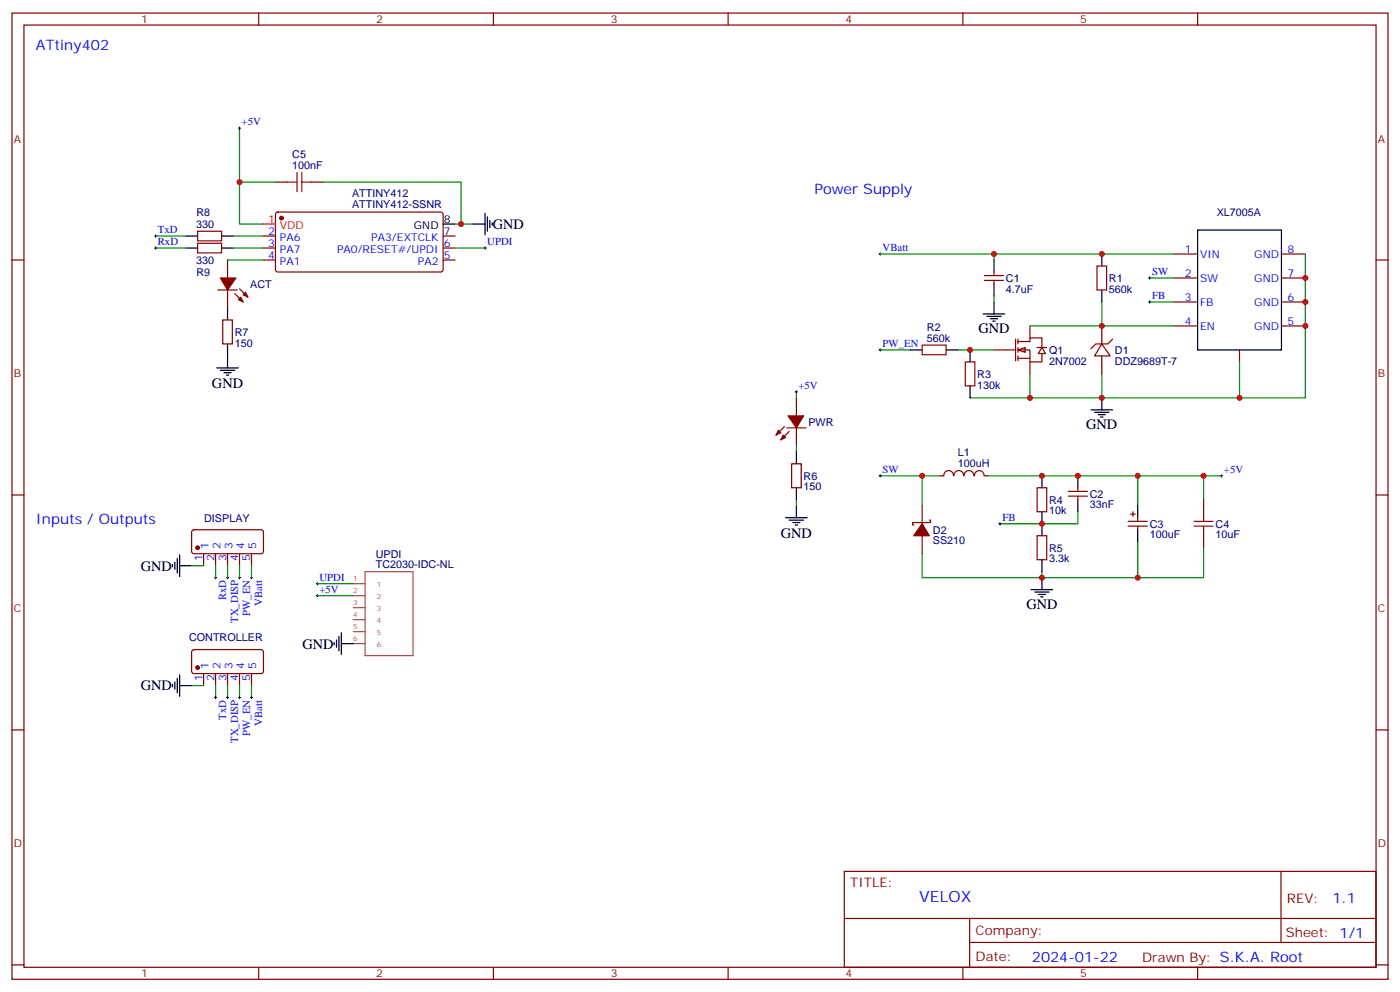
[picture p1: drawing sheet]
<svg xmlns="http://www.w3.org/2000/svg" width="412mm" height="292mm" viewBox="0 0 412 292" stroke-linecap="round" stroke-linejoin="round" font-family="sans-serif">
<g fill="none" stroke="#870000" stroke-width=".35">
<path d="M3.5 3.8h405.4v284.4h-405.4zM7.1 7.4h398.2v277.3h-398.2zM76.2 3.8v3.6M145.3 3.8v3.6M214.5 3.8v3.6M283.6 3.8v3.6M352.8 3.8v3.6M81.1 53.6h3.6M91.7 53.6h3.5M3.5 76.5h3.6M67 76.5v5.3M345.7 74.8h7.1"/>
<path d="M377.5 74.8h7M405.3 76.5h3.6M64.2 85.3h5.6M67 85.3v5.3M69.1 86.4l2.5 2.5M70.6 85l2.4 2.5M324.6 95.9v5.3M327.7 99.8l-1.4 1.4h-3.5l-1.4 1.4M345.7 81.8h7.1M345.7 88.9h7.1M345.7 95.9h7.1M377.5 81.8h7"/>
<path d="M377.5 88.9h7M377.5 95.9h7M234.6 117.1v5.3M324.6 101.2l2.4 3.5h-4.6zM324.6 104.7v5.3M365.1 103v3.5M231.1 125.6l-2.5 2.4M231.8 125.9h5.6M232.5 127l-2.5 2.4M233.2 136.5h2.8v7h-2.8zM234.6 125.9v5.3M280.8 140a1.41 1.41 0 0 0-1.4-1.5 1.41 1.41 0 0 0-1.4 1.5h-1.1"/>
<path d="M281 140a1.41 1.41 0 0 1 1.4-1.5 1.41 1.41 0 0 1 1.4 1.5M284 140a1.41 1.41 0 0 1 1.4-1.5 1.41 1.41 0 0 1 1.4 1.5M287.1 140a1.41 1.41 0 0 1 1.4-1.5 1.41 1.41 0 0 1 1.4 1.5M3.5 145.7h3.6M56.7 156.1l.4-.2h20.1l.4 .7-.1 5.9-.6 .4h-20l-.5-.7v-5.6zM290 140h1M354.5 147.1v3.5M354.5 157.7v3.5M405.3 145.7h3.6M60 162.9v3.6M63.5 162.9v3.6M67 162.9v3.6"/>
<path d="M70.6 162.9v3.6M74.1 162.9v3.6M56.7 191.4l.4-.2h20.1l.4 .7-.1 5.9-.6 .4h-20l-.5-.7v-5.6zM60 198.2v3.6M63.5 198.2v3.6M67 198.2v3.6M70.6 198.2v3.6M74.1 198.2v3.6M3.5 214.8h3.6M405.3 214.8h3.6M248.7 256.4h156.6v28.3h-156.6zM377.3 256.5v20.8"/>
<path d="M248.7 270.3h156.5M285.6 277.3h119.6M285.6 270.3v14.1M3.5 284h3.6M76.2 284.7v3.5M145.3 284.7v3.5M214.5 284.7v3.5M283.6 284.7v3.5M352.8 284.7v3.5M405.3 284h3.6"/>
</g>
<g fill="none" stroke="#008700" stroke-width=".35">
<path d="M70.6 37.7v28.2h7M70.6 53.6h10.5M95.2 53.6h40.6v12.3M67 76.5h10.6M134.1 65.9h5.2M134.1 73h8.8M259.3 74.8h86.4M384.5 74.8v42.3h-19.4M303.4 95.9h42.3M324.6 88.9v7M338.7 81.8h7M338.7 88.9h7"/>
<path d="M234.6 115.3v1.8M259.3 103h8.8M282.2 103h10.6M303.4 110v7.1h-17.6M324.6 110v7.1h-21.2M365.1 106.5v10.6h-40.5M234.6 131.2v1.8M234.6 147.1v1.7M259.3 140h17.6M291 140h44.1v8.8M317.5 150.6v3.5h-22.9M335.1 159.4v10.6h-28.2"/>
<path d="M335.1 140h19.4v7.1M354.5 140h5.3M56.4 166.5h3.6M63.5 166.5v3.5M67 166.5v3.5M70.6 166.5v3.5M74.1 166.5v3.5M271.6 162.9v7.1h35.3M306.9 168.2v1.8M354.5 161.2v8.8h-19.4M56.4 201.8h3.6M63.5 201.8v3.5"/>
<path d="M67 201.8v3.5M70.6 201.8v3.5M74.1 201.8v3.5"/>
</g>
<g fill="none" stroke="#000" stroke-width=".35">
<path d="M139.3 65.9h3.6M142.9 62.8v6.3M143.6 63.8v4.3M144.3 64.9v2.1M145 65.6v.7M352.8 67.7h24.7v35.3h-24.7zM289.6 92.4h6.4M290.7 93.1h4.2M291.7 93.8h2.2M292.5 94.5h.7M292.8 88.9v3.5M63.9 108.3h6.3"/>
<path d="M64.9 109h4.2M66 109.7h2.1M66.7 110.4h.7M67 104.7v3.6M324.6 117.1v3.5M234.6 133v3.5M321.4 120.6h6.3M322.4 121.3h4.3M323.5 122h2.1M324.2 122.7h.7M231.4 152.4h6.4M232.5 153.1h4.2"/>
<path d="M233.5 153.8h2.2M234.2 154.5h.7M234.6 143.5v3.6M234.6 148.8v3.6M50.8 166.1v.7M51.5 165.4v2.1M52.2 164.4v4.2M52.9 166.5h3.5M52.9 163.3v6.4M303.7 173.5h6.4M304.8 174.2h4.2M305.9 174.9h2.1"/>
<path d="M306.6 175.6h.7M306.9 170v3.5M52.2 199.6v4.3M52.9 198.6v6.3M50.8 201.4v.7M51.5 200.7v2.1M52.9 201.8h3.5"/>
</g>
<g fill="#870000" stroke="#870000" stroke-width=".35">
<path d="M230.7 128l.7 .7-1.4 .7z"/>
<path d="M229.3 126.6l.7 .7-1.4 .7z"/>
<path d="M232.1 122.4h4.6l-2.1 3.5z"/>
<path d="M70.2 88.2l.7-.7 .7 1.4z"/>
<path d="M71.6 86.7l.7-.7 .7 1.5z"/>
<path d="M64.9 81.8h4.6l-2.5 3.5z"/>
<circle cx="58.2" cy="161.2" r=".53"/>
<circle cx="58.2" cy="196.5" r=".53"/>
</g>
<g fill="none" stroke="#000" stroke-width=".29">
<path d="M70.2 37.7h.7M70.6 37.4v.7M45.5 73h.7M45.5 69.5h.7M45.9 69.1v.7M45.9 72.6v.7M142.5 73h.7M142.9 72.6v.7M258.9 74.8h.7M259.3 74.4v.7M338.3 81.8h.7M338.3 88.9h.7"/>
<path d="M338.7 81.5v.7M338.7 88.5v.7M234.2 115.3h.7M234.6 115v.7M258.9 103h.7M259.3 102.6v.7M259.3 139.7v.7M359.8 139.7v.7M258.9 140h.7M294.2 154.1h.7M294.6 153.8v.7M359.5 140h.7"/>
<path d="M63.1 170h.8M63.5 169.7v.7M66.7 170h.7M67 169.7v.7M70.2 170h.7M70.6 169.7v.7M73.7 170h.7M74.1 169.7v.7M63.1 205.3h.8M63.5 204.9v.7M66.7 205.3h.7M67 204.9v.7"/>
<path d="M70.2 205.3h.7M70.6 204.9v.7M73.7 205.3h.7M74.1 204.9v.7"/>
</g>
<path d="M84.7 53.6h2.8M87.5 50.8v5.6M88.9 53.6h2.8M88.9 50.8v5.6M351.7 154.8h5.7M351.7 153.4h5.7M354.5 150.6v2.8M354.5 154.8v2.9" fill="none" stroke="#a10000" stroke-width=".35"/>
<g fill="#fff" stroke="#870000" stroke-width=".35">
<path d="M299.9 103l2.1-.7v1.4z"/>
<path d="M306.9 102.3l1.1 1.7h-2.1z"/>
</g>
<g fill="none" stroke="#870000" stroke-width=".35">
<path d="M58.2 68.1h7.1v2.8h-7.1zM58.2 71.6h7.1v2.8h-7.1zM77.6 69.5h3.5M77.6 73h3.5M77.6 76.5h3.5M81.4 62.6l.4-.2 48.3 .1 .4 .6v16.5l-.7 .4h-48.2l-.5-.7v-16.2zM130.5 69.5h3.6M130.5 73h3.6M130.5 76.5h3.6M323.1 78.3h2.9v7h-2.9zM65.6 94.2h2.8v7h-2.8zM290 82.5h5.6"/>
<path d="M290 81.1h5.6M292.8 80v1.1M292.8 82.5v1.1M299.2 99.8v6.4M299.9 99.8v1.4M303.4 95.9v3.5M271.6 101.6h7.1v2.8h-7.1zM284.3 106.5h2.9v7.1h-2.9zM292.8 103h6.4M299.9 100.5h3.5v-1.1h3.5v2.9M299.9 103h3.5v3.5h3.5v-2.5M299.9 105.4h3.5"/>
<path d="M299.9 102.3v1.4M299.9 104.7v1.5M303.4 106.5v3.5M305.5 102.3h2.8M271.6 148.8v5.3M271.6 157.7v5.2M273.8 153.1h.3v.7h-5.3v.7h.4M305.5 143.5h2.8v7.1h-2.8zM305.5 157.7h2.8v7h-2.8zM314.7 146h5.6M314.7 144.6h5.6M317.5 143.5v1.1"/>
<path d="M317.5 146v1.1M332.3 153.4h5.7M332.3 154.8h5.7M333 151.3h1.4M333.7 150.6v1.4M335.1 152.4v1M335.1 154.8v1.1"/>
</g>
<g fill="none" stroke="#000" stroke-width=".35">
<path d="M54.7 69.5h3.5M54.7 73h3.5M65.3 69.5h3.5M65.3 73h3.5M130.5 65.9h3.6M292.8 76.5v3.5M324.6 74.8v3.5M67 90.6v3.6M292.8 83.6v3.5M324.6 85.3v3.6M67 101.2v3.5M268.1 103h3.5"/>
<path d="M278.7 103h3.5M285.8 103v3.5M285.8 113.6v3.5M306.9 140v3.5M306.9 150.6v7.1M317.5 140v3.5M317.5 147.1v3.5M335.1 148.8v3.6M335.1 155.9v3.5M306.9 164.7v3.5M98.4 189.1v.7M99.1 188.3v2.2"/>
<path d="M99.8 187.3v4.2M100.5 189.4h3.6M100.5 186.2v6.4"/>
</g>
<g fill="#870000" stroke="#870000" stroke-width=".35">
<path d="M271.6 154.1l2.2 3.6h-4.6z"/>
<circle cx="82.9" cy="64.2" r=".53"/>
</g>
<path d="M45.9 73h8.8M45.9 69.5h8.8M68.8 73h8.8M68.8 69.5h8.8M292.8 74.8v1.7M292.8 87.1v1.8M271.6 140v8.8M93.5 171.8h10.6M93.5 175.3h10.6" fill="none" stroke="#008700" stroke-width=".35"/>
<path d="M104.1 171.8h3.4M104.1 175.3h3.4M104.1 178.8h3.4M107.5 168.2h14.2v24.7h-14.2zM104.1 182.4h3.4M104.1 185.9h3.4M104.1 189.4h3.4" fill="none" stroke="#a64a4a" stroke-width=".35"/>
<path d="M93.1 171.8h.7M93.1 175.3h.7M93.5 171.4v.7M93.5 174.9v.7" fill="none" stroke="#000" stroke-width=".29"/>
<path d="M77.6 65.9h3.5" fill="none" stroke="#f00" stroke-width=".35"/>
<g fill="#c00">
<circle cx="324.6" cy="95.9" r=".88"/>
<circle cx="303.4" cy="117.1" r=".88"/>
<circle cx="365.1" cy="117.1" r=".88"/>
<circle cx="384.5" cy="95.9" r=".88"/>
<circle cx="384.5" cy="88.9" r=".88"/>
<circle cx="384.5" cy="81.8" r=".88"/>
<circle cx="324.6" cy="117.1" r=".88"/>
<circle cx="306.9" cy="154.1" r=".88"/>
<circle cx="306.9" cy="170" r=".88"/>
<circle cx="335.1" cy="140" r=".88"/>
<circle cx="335.1" cy="170" r=".88"/>
<circle cx="354.5" cy="140" r=".88"/>
<circle cx="70.6" cy="53.6" r=".88"/>
<circle cx="317.5" cy="140" r=".88"/>
<circle cx="271.6" cy="140" r=".88"/>
<circle cx="324.6" cy="74.8" r=".88"/>
<circle cx="285.8" cy="103" r=".88"/>
<circle cx="306.9" cy="140" r=".88"/>
<circle cx="135.8" cy="65.9" r=".88"/>
<circle cx="292.8" cy="74.8" r=".88"/>
</g>
<text font-size="4.6" fill="#00f" x="270.8" y="265.5">VELOX</text>
<g font-size="4.2" fill="#00f">
<text x="10.6" y="14.8">ATtiny402</text>
<text x="239.9" y="57.1">Power Supply</text>
<text x="10.6" y="154.1">Inputs / Outputs</text>
<text x="392.5" y="265.7">1.1</text>
<text x="304" y="283.1">2024-01-22</text>
</g>
<g font-size="4.2">
<text x="145.2" y="67.3">GND</text>
<text x="288.2" y="98">GND</text>
<text x="62.4" y="114.3">GND</text>
<text x="320" y="126.3">GND</text>
<text x="230" y="158.4">GND</text>
<text x="41.5" y="167.9">GND</text>
<text x="302.3" y="179.2">GND</text>
<text x="89.1" y="190.8">GND</text>
<text x="41.5" y="203.2">GND</text>
</g>
<g font-size="3.9" fill="#800">
<text x="250.5" y="261">TITLE:</text>
<text x="379.1" y="265.7">REV:</text>
<text x="287.4" y="275.2">Company:</text>
<text x="378.7" y="275.8">Sheet: 1/1</text>
<text x="287.4" y="282.9">Date:</text>
<text x="336.4" y="283">Drawn By: S.K.A. Root</text>
</g>
<g font-size="3.2" fill="#800">
<text x="41.6" y="6.8">1</text>
<text x="110.8" y="6.8">2</text>
<text x="179.9" y="6.8">3</text>
<text x="249.1" y="6.8">4</text>
<text x="318.2" y="6.8">5</text>
<text x="4.1" y="41.9">A</text>
<text x="405.9" y="41.9">A</text>
<text x="4.1" y="111.1">B</text>
<text x="405.9" y="111.1">B</text>
<text x="4.1" y="180.2">C</text>
<text x="405.9" y="180.2">C</text>
<text x="4.1" y="249.4">D</text>
<text x="405.9" y="249.4">D</text>
<text x="41.6" y="287.7">1</text>
<text x="110.8" y="287.7">2</text>
<text x="179.9" y="287.7">3</text>
<text x="249.1" y="287.7">4</text>
<text x="318.2" y="287.7">5</text>
</g>
<g font-size="3.2" fill="#00f">
<text x="71.2" y="36.9">+5V</text>
<text x="46.5" y="68.7">TxD</text>
<text x="78.9" y="69.1">2</text>
<text x="82.4" y="70.9">PA6</text>
<text x="109.4" y="70.9">PA3/EXTCLK</text>
<text x="130.7" y="69.1">7</text>
<text x="46.5" y="72.2">RxD</text>
<text x="78.9" y="72.6">3</text>
<text x="78.9" y="76.2">4</text>
<text x="82.4" y="74.4">PA7</text>
<text x="82.4" y="77.9">PA1</text>
<text x="99.3" y="74.4">PA0/RESET#/UPDI</text>
<text x="123.1" y="77.9">PA2</text>
<text x="130.7" y="76.2">5</text>
<text x="130.7" y="72.6">6</text>
<text x="143.5" y="72.1">UPDI</text>
<text x="260" y="73.9">VBatt</text>
<text x="349" y="74.4">1</text>
<text x="353.5" y="75.8">VIN</text>
<text x="369.5" y="75.8">GND</text>
<text x="379.2" y="74.4">8</text>
<text x="339.4" y="80.9">SW</text>
<text x="349" y="81.5">2</text>
<text x="353.5" y="82.9">SW</text>
<text x="369.5" y="82.9">GND</text>
<text x="379.2" y="81.5">7</text>
<text x="339.4" y="88">FB</text>
<text x="349" y="88.5">3</text>
<text x="353.5" y="89.9">FB</text>
<text x="369.5" y="89.9">GND</text>
<text x="379.2" y="88.5">6</text>
<text x="349" y="95.6">4</text>
<text x="379.2" y="95.6">5</text>
<text x="353.5" y="97">EN</text>
<text x="369.5" y="97">GND</text>
<text x="260" y="102.1">PW_EN</text>
<text x="235.2" y="114.5">+5V</text>
<text x="260" y="139.1">SW</text>
<text x="360.5" y="139.1">+5V</text>
<text x="295.3" y="153.2">FB</text>
<text x="61.4" y="161.6" transform="rotate(-90 61.4 161.6)">1</text>
<text x="64.9" y="161.6" transform="rotate(-90 64.9 161.6)">2</text>
<text x="68.4" y="161.6" transform="rotate(-90 68.4 161.6)">3</text>
<text x="72" y="161.6" transform="rotate(-90 72 161.6)">4</text>
<text x="75.5" y="161.6" transform="rotate(-90 75.5 161.6)">5</text>
<text x="59.6" y="165.1" transform="rotate(-90 59.6 165.1)">1</text>
<text x="63.1" y="165.1" transform="rotate(-90 63.1 165.1)">2</text>
<text x="66.7" y="165.1" transform="rotate(-90 66.7 165.1)">3</text>
<text x="70.2" y="165.1" transform="rotate(-90 70.2 165.1)">4</text>
<text x="73.7" y="165.1" transform="rotate(-90 73.7 165.1)">5</text>
<text x="94.1" y="171">UPDI</text>
<text x="66.6" y="176.7" transform="rotate(-90 66.6 176.7)">RxD</text>
<text x="77.3" y="178.2" transform="rotate(-90 77.3 178.2)">VBatt</text>
<text x="94.1" y="174.5">+5V</text>
<text x="70.1" y="183.3" transform="rotate(-90 70.1 183.3)">TX_DISP</text>
<text x="73.7" y="181.3" transform="rotate(-90 73.7 181.3)">PW_EN</text>
<text x="61.4" y="196.9" transform="rotate(-90 61.4 196.9)">1</text>
<text x="64.9" y="196.9" transform="rotate(-90 64.9 196.9)">2</text>
<text x="68.4" y="196.9" transform="rotate(-90 68.4 196.9)">3</text>
<text x="72" y="196.9" transform="rotate(-90 72 196.9)">4</text>
<text x="75.5" y="196.9" transform="rotate(-90 75.5 196.9)">5</text>
<text x="59.6" y="200.4" transform="rotate(-90 59.6 200.4)">1</text>
<text x="63.1" y="200.4" transform="rotate(-90 63.1 200.4)">2</text>
<text x="66.7" y="200.4" transform="rotate(-90 66.7 200.4)">3</text>
<text x="70.2" y="200.4" transform="rotate(-90 70.2 200.4)">4</text>
<text x="73.7" y="200.4" transform="rotate(-90 73.7 200.4)">5</text>
<text x="66.6" y="211.8" transform="rotate(-90 66.6 211.8)">TxD</text>
<text x="77.3" y="213.5" transform="rotate(-90 77.3 213.5)">VBatt</text>
<text x="70.1" y="218.6" transform="rotate(-90 70.1 218.6)">TX_DISP</text>
<text x="73.7" y="216.5" transform="rotate(-90 73.7 216.5)">PW_EN</text>
</g>
<g font-size="3.2" fill="#000080">
<text x="86.1" y="46.5">C5</text>
<text x="86.1" y="49.7">100nF</text>
<text x="103.7" y="58">ATTINY412</text>
<text x="57.9" y="63.6">R8</text>
<text x="103.7" y="61.2">ATTINY412-SSNR</text>
<text x="358.4" y="63.5">XL7005A</text>
<text x="57.8" y="67.1">330</text>
<text x="57.8" y="77.7">330</text>
<text x="57.9" y="81.2">R9</text>
<text x="296.3" y="83">C1</text>
<text x="326.7" y="83">R1</text>
<text x="73.7" y="84.7">ACT</text>
<text x="296.3" y="86.1">4.7uF</text>
<text x="326.7" y="86.1">560k</text>
<text x="69.1" y="98.8">R7</text>
<text x="273.1" y="100.5">560k</text>
<text x="273.1" y="97.3">R2</text>
<text x="69.1" y="102">150</text>
<text x="309" y="107.3">2N7002</text>
<text x="309" y="104.2">Q1</text>
<text x="328.4" y="107.3">DDZ9689T-7</text>
<text x="328.4" y="104.1">D1</text>
<text x="287.9" y="111.2">R3</text>
<text x="287.9" y="114.4">130k</text>
<text x="238.1" y="125.3">PWR</text>
<text x="282.1" y="137.4">100uH</text>
<text x="282.1" y="134.2">L1</text>
<text x="236.7" y="141.2">R6</text>
<text x="236.7" y="144.3">150</text>
<text x="309" y="148.2">R4</text>
<text x="321" y="149.6">33nF</text>
<text x="321" y="146.5">C2</text>
<text x="60.1" y="153.5">DISPLAY</text>
<text x="309" y="151.4">10k</text>
<text x="338.7" y="155.3">C3</text>
<text x="358.1" y="155.3">C4</text>
<text x="274.8" y="160.2">SS210</text>
<text x="274.8" y="157">D2</text>
<text x="338.7" y="158.4">100uF</text>
<text x="358.1" y="158.5">10uF</text>
<text x="110.7" y="167.2">TC2030-IDC-NL</text>
<text x="110.7" y="164.1">UPDI</text>
<text x="309" y="165.5">3.3k</text>
<text x="309" y="162.3">R5</text>
<text x="55.7" y="188.8">CONTROLLER</text>
</g>
<g font-size="3.2" fill="#f00">
<text x="78.9" y="65.6">1</text>
<text x="82.4" y="67.3">VDD</text>
</g>
<g font-size="3.2">
<text x="130.7" y="65.6">8</text>
<text x="121.9" y="67.3">GND</text>
</g>
<g font-size="2.1" fill="#a54b4b">
<text x="104.1" y="171.1">1</text>
<text x="111" y="172.8">1</text>
<text x="104.1" y="174.6">2</text>
<text x="104.1" y="178.1">3</text>
<text x="111" y="176.3">2</text>
<text x="111" y="179.9">3</text>
<text x="104.1" y="181.7">4</text>
<text x="104.1" y="185.2">5</text>
<text x="111" y="183.4">4</text>
<text x="104.1" y="188.7">6</text>
<text x="111" y="186.9">5</text>
<text x="111" y="190.4">6</text>
</g>
</svg>
